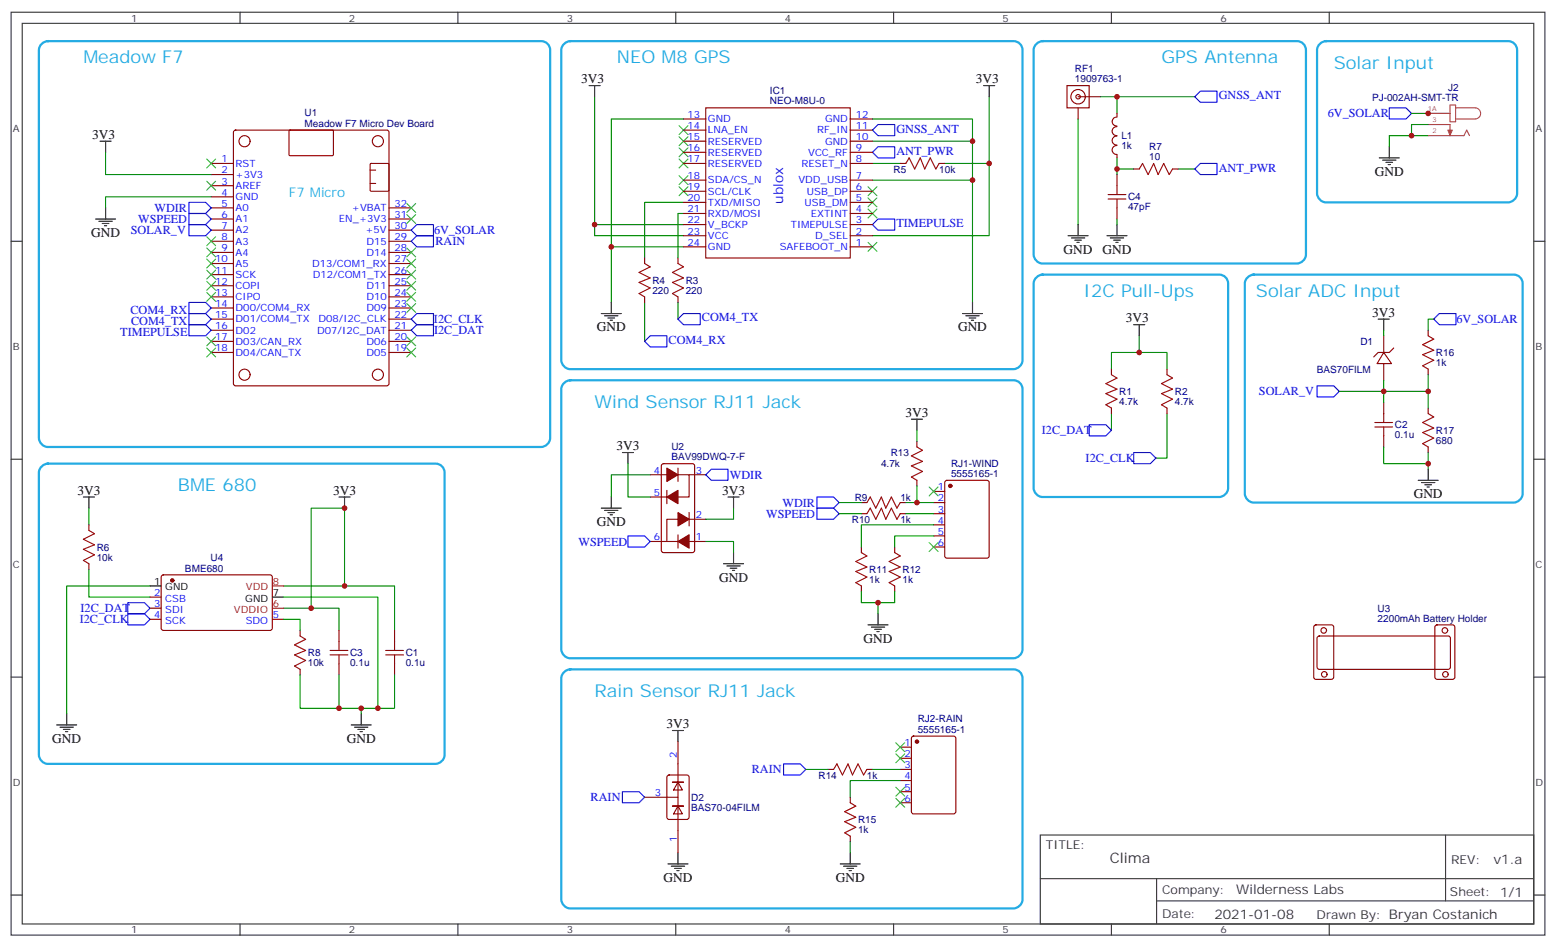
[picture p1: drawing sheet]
<svg xmlns="http://www.w3.org/2000/svg" width="494mm" height="300mm" viewBox="0 0 494 300" stroke-linecap="round" stroke-linejoin="round" font-family="sans-serif">
<g fill="none" stroke="#333" stroke-width=".35">
<path d="M3.5 3.9h486.9v292.8h-486.9zM7.1 7.4h479.7v285.8h-479.7zM76.2 3.9v3.5M145.3 3.9v3.5M214.5 3.9v3.5M283.6 3.9v3.5M352.8 3.9v3.5M421.9 3.9v3.5M3.5 76.6h3.6M486.8 76.6h3.6M3.5 145.7h3.6M486.8 145.7h3.6"/>
<path d="M3.5 214.8h3.6M486.8 214.8h3.6M330.2 264.9h156.6v28.3h-156.6zM330.2 278.8h156.5M367.1 278.8v14.1M458.8 265v20.8M3.5 284h3.6M76.2 293.2v3.5M145.3 293.2v3.5M214.5 293.2v3.5M283.6 293.2v3.5M352.8 293.2v3.5"/>
<path d="M367.1 285.8h119.6M421.9 293.2v3.5M486.8 284h3.6"/>
</g>
<g fill="none" stroke="#870000" stroke-width=".35">
<path d="M217 37.7h7M224 34.2h45.9v47.6h-45.9zM269.9 37.7h7M338.7 27.2h7v7h-7zM342.2 34.2v3.5M342.2 30.7h7M354.5 37.2a1.41 1.41 0 0 0-1.5 1.4 1.41 1.41 0 0 0 1.5 1.4M354.5 36v1M67 51.9h7.1M67 58.9h7.1M67 55.4h7.1M74.3 41.5l.5-.2h48l.6 .4 .1 80-.5 .7h-48.2l-.7-.4v-80z"/>
<path d="M91.8 41.4l.3-.1h13.6l.1 .3v7.6l-.3 .2-13.6-.1-.2-.3zM117.5 58.2h1.7M117.5 54h1.7M117.5 52l.3-.1h5.3l.3 .1 .1 8.3-.2 .3-5.5 .1-.3-.2zM217 51.9h7M217 57.2h7M217 48.3h7M217 44.8h7M217 41.3h7M269.9 51.9h7M269.9 57.2h7M269.9 48.3h7"/>
<path d="M269.9 44.8h7M269.9 41.3h7M285.8 51.9h1.7M298.1 51.9h1.8M354.5 43.2a1.41 1.41 0 0 0-1.5 1.4 1.41 1.41 0 0 0 1.5 1.4M354.5 40.2a1.41 1.41 0 0 0-1.5 1.4 1.41 1.41 0 0 0 1.5 1.4M354.5 46.2a1.41 1.41 0 0 0-1.5 1.4 1.41 1.41 0 0 0 1.5 1.4M354.5 49v1.1M354.5 55.4v3.5M359.8 53.6h1.8M372.2 53.6h1.7M67 76.6h7.1"/>
<path d="M67 73h7.1M67 69.5h7.1M67 66h7.1M67 62.4h7.1M123.5 76.6h7M123.5 73h7M123.5 69.5h7M123.5 66h7M217 78.3h7M217 74.8h7M217 71.3h7M217 67.7h7"/>
<path d="M217 64.2h7M217 60.7h7M269.9 78.3h7M269.9 74.8h7M269.9 71.3h7M269.9 67.7h7M269.9 64.2h7M269.9 60.7h7M354.5 66v3.5M67 97.7h7.1M67 94.2h7.1M67 90.7h7.1"/>
<path d="M67 87.1h7.1M67 83.6h7.1M67 80.1h7.1M123.5 97.7h7M123.5 94.2h7M123.5 90.7h7M123.5 87.1h7M123.5 83.6h7M123.5 80.1h7M204.6 81.8v1.8M204.6 94.2v1.8M215.2 81.8v1.8"/>
<path d="M215.2 94.2v1.8M67 111.8h7.1M67 108.3h7.1M67 104.8h7.1M67 101.2h7.1M123.5 111.8h7M123.5 108.3h7M123.5 104.8h7M123.5 101.2h7M352.8 117.1v1.8M370.4 117.1v1.8M439.2 111.8l2.5 3.6h-4.6z"/>
<path d="M439.2 106.5v5.3M439.2 115.4v5.3M442.4 110.4l-1.4 1.4h-3.6l-1.4 1.4M453.3 104.8v1.7M453.3 117.1v1.8M352.8 129.5v1.7M370.4 129.5v1.7M439.2 127.7v3.5M439.2 138.3v3.5M453.3 129.5v1.7M206.4 150.6h5.3M206.4 157.7h5.3"/>
<path d="M210.1 147.3l.5-.2h9.2l.6 .4 .1 27.1-.5 .7h-9.4l-.6-.4-.1-27.1zM211.7 155.6v4.2M215.2 150.6h3.5v7.1h-3.5M215.2 148.5v4.3M218.7 150.6h5.3M273.4 159.5h1.8M285.8 159.5h1.7M291 140.1v1.7M291 152.4v1.8M296.3 155.9h3.6M296.3 159.5h3.6M300.1 152.6l.5-.2h12.7l.6 .4 .1 23.6-.5 .6-12.9 .1-.7-.5v-23.5z"/>
<path d="M453.3 141.8v1.8M28.2 166.5v1.8M28.2 178.9v1.7M206.4 171.8h5.3M215.2 164.7h-3.5v7.1h3.5M215.2 169.7v4.2M218.7 164.7h5.3M218.7 162.6v4.3M218.7 171.8h5.3M273.4 163h1.8M273.4 173.6v1.7M284 173.6v1.7"/>
<path d="M285.8 163h1.7M296.3 163h3.6M296.3 166.5h3.6M296.3 170h3.6M296.3 173.6h3.6M47.6 196.5h3.6M47.6 193h3.6M47.6 189.4h3.6M51.4 182.6l.5-.2h34.1l.4 .7v16.5l-.7 .4h-34.1l-.4-.7v-16.2zM86.4 196.5h3.6M273.4 185.9v1.8M284 185.9v1.8"/>
<path d="M417.2 198.5l.5-.2h4.9l.7 .4v16.1l-.4 .7h-5.2l-.7-.4v-16.1zM455.7 198.5l.4-.2h5l.6 .4 .1 16.1-.5 .7h-5.2l-.6-.4-.1-16.1zM95.2 200v1.8M95.2 212.4v1.7M107.6 200v3.6M107.6 210.6v3.5M125.2 200v3.6M125.2 210.6v3.5M418.3 202l.4-.2h41.2l.5 .7v9.2l-.3 .5-.4 .2h-41l-.5-.3-.2-.4v-9.2zM215.2 235.3v17.6M285.8 237.1h3.5M289.5 233.7l.5-.2h12.7l.6 .5 .1 23.5-.5 .7h-12.9l-.7-.4v-23.6z"/>
<path d="M204.6 252.9h10.6v17.7M211.9 246.1l.5-.2h5.6l.7 .4v13l-.4 .6-5.9 .1-.7-.5v-12.9zM213.4 255.8h3.6zM213.4 248.2h3.6zM215.2 255.8l1.4 2.4h-2.8zM215.2 248.2l1.4 2.4h-2.8zM262.8 244.1h1.8M269.9 252.9v1.8M275.2 244.1h1.7M285.8 240.6h3.5M285.8 244.1h3.5M285.8 247.7h3.5"/>
<path d="M285.8 251.2h3.5M285.8 254.7h3.5M269.9 265.3v1.8"/>
<circle cx="342.2" cy="30.7" r="2.29"/>
<circle cx="342.2" cy="30.7" r=".71"/>
<circle cx="77.6" cy="44.8" r="1.76"/>
<circle cx="119.9" cy="44.8" r="1.76"/>
<circle cx="77.6" cy="118.9" r="1.76"/>
<circle cx="119.9" cy="118.9" r="1.76"/>
<circle cx="420.2" cy="200" r=".88"/>
<circle cx="420.3" cy="214" r=".88"/>
<circle cx="458.6" cy="200" r=".88"/>
<circle cx="458.8" cy="214" r=".88"/>
</g>
<g fill="#870000" stroke="#870000" stroke-width=".35">
<path d="M215.2 162.6l3.5 2.1-3.5 2.2z"/>
<path d="M215.2 171.8l3.5-2.1v4.2z"/>
<path d="M211.7 148.5l3.5 2.1-3.5 2.2z"/>
<path d="M211.7 157.7l3.5-2.1v4.2z"/>
<circle cx="301.6" cy="154.2" r=".53"/>
<circle cx="54.7" cy="184.2" r=".53"/>
<circle cx="291" cy="235.3" r=".53"/>
</g>
<g fill="none" stroke="#008700" stroke-width=".35">
<path d="M188.7 30.7v44.1h28.3M217 37.7h-23v58.3M276.9 37.7h31.8v7.1M314 30.7v44.1h-37.1M342.2 37.7v33.6M349.2 30.7h30M354.5 30.7v5.3M448 36h5.3M453.3 39.5h-5.3v3.5M33.5 48.3v7.1h33.5M276.9 44.8h31.8v51.2M276.9 57.2h31.8"/>
<path d="M276.9 51.9h8.9M299.9 51.9h14.1M354.5 53.6h5.3M354.5 50.1v5.3M373.9 53.6h5.3M453.3 43h-12.3v3.6M67 62.4h-33.5v3.6M188.7 71.3h28.3M194 78.3h23M217 64.2h-12.4v17.6M217 67.7h-1.8v14.1M354.5 69.5v1.8"/>
<path d="M204.6 96v12.3M215.2 96v5.2M361.6 111.8h8.8v5.3M361.6 106.5v5.3h-8.8v5.3M439.2 104.8v1.7M453.3 118.9v10.6M455.1 101.2h-1.8v3.6M291 136.5v3.6M352.8 131.2v5.3M370.4 131.2v14.1h-3.5M425.1 124.2h28.2M439.2 120.7v7"/>
<path d="M199.3 147.1v10.6h7.1M206.4 150.6h-12.4v7.1M266.3 159.5h7.1M287.5 159.5h8.8M291 154.2v5.3M439.2 141.8v5.3h14.1M453.3 143.6v5.3M28.2 161.2v5.3M224 171.8h8.8v3.5M232.8 161.2v3.5h-8.8M266.3 163h7.1M287.5 163h8.8"/>
<path d="M296.3 170h-12.3v3.6M296.3 166.5h-22.9v7.1M28.2 180.6v8.8h19.4M47.6 185.9h-26.4v40.6M90 193h17.6v7M90 185.9h35.2v14.1M90 196.5h5.2v3.5M90 189.4h29.9v35.3M109.4 185.9v-24.7h-10.6v31.8M273.4 187.7v3.5h5.3v3.5M284 187.7v3.5h-5.3M95.2 214.1v10.6h19.5v1.8"/>
<path d="M107.6 214.1v10.6M125.2 214.1v10.6h-10.5M255.8 244.1h7M276.9 244.1h8.9M285.8 247.7h-15.9v5.2M269.9 267.1v3.5"/>
</g>
<g fill="none" stroke="#000" stroke-width=".35">
<path d="M187 27.2h3.5M188.7 27.2v3.5M312.2 27.2h3.5M314 27.2v3.5M31.7 44.8h3.6M33.5 44.8v3.5M437.8 50.1h6.3M438.9 50.8h4.2M439.9 51.5h2.1M440.6 52.2h.7M441 46.6v3.5M30.3 69.5h6.4"/>
<path d="M31.4 70.2h4.2M32.5 70.9h2.1M33.2 71.6h.7M33.5 66v3.5M339 74.8h6.4M340.1 75.5h4.2M341.1 76.2h2.2M341.8 76.9h.7M342.2 71.3v3.5M351.4 74.8h6.3M352.4 75.5h4.3M353.5 76.2h2.1"/>
<path d="M354.2 76.9h.7M354.5 71.3v3.5M190.9 99.5h6.3M194 96v3.5M305.5 99.5h6.4M308.7 96v3.5M191.9 100.2h4.2M193 100.9h2.1M193.7 101.6h.7M306.6 100.2h4.2M307.6 100.9h2.1M308.3 101.6h.7"/>
<path d="M359.8 103h3.6M361.6 103v3.5M437.4 101.2h3.6M439.2 101.2v3.6M289.3 133h3.5M291 133v3.5M26.5 157.7h3.5M28.2 157.7v3.5M107.6 157.7h3.5M109.4 157.7v3.5M194 157.7v3.5M197.6 143.6h3.5"/>
<path d="M199.3 143.6v3.5M231.1 157.7h3.5M232.8 157.7v3.5M450.1 152.4h6.4M451.2 153.1h4.2M452.3 153.8h2.1M453 154.5h.7M453.3 148.9v3.5M190.9 161.2h6.3M191.9 161.9h4.2M193 162.6h2.1M193.7 163.3h.7"/>
<path d="M229.7 178.9h6.3M230.7 179.6h4.2M232.8 175.3v3.6M47.6 185.9h3.6M86.4 189.4h3.6M231.8 180.3h2.1M232.5 181h.7M275.5 198.3h6.4M276.6 199h4.2M277.6 199.7h2.2M278.7 194.7v3.6M278.3 200.4h.7"/>
<path d="M18 230h6.3M19 230.7h4.3M20.1 231.4h2.1M20.8 232.1h.7M21.2 226.5v3.5M111.5 230h6.3M112.5 230.7h4.3M113.6 231.4h2.1M114.3 232.1h.7M114.7 226.5v3.5M213.4 231.8h3.6M215.2 231.8v3.5"/>
<path d="M212 274.1h6.4M213.1 274.8h4.2M214.1 275.5h2.2M214.8 276.2h.7M215.2 270.6v3.5M266.7 274.1h6.3M267.8 274.8h4.2M268.8 275.5h2.1M269.5 276.2h.7M269.9 270.6v3.5"/>
</g>
<g fill="none" stroke="#00f" stroke-width=".35">
<path d="M278.7 39.5h5.3v3.5h-5.3l-1.8-1.7zM379.2 30.7l1.8-1.8h5.3v3.6h-5.3zM441 34.2h5.3l1.7 1.8-1.7 1.7h-5.3zM276.9 48.3l1.8-1.7h5.3v3.5h-5.3zM381 51.9h5.3v3.5h-5.3l-1.8-1.8zM60 64.2h5.3l1.7 1.8-1.7 1.7h-5.3zM60 67.7h5.3l1.7 1.8-1.7 1.8h-5.3zM60 71.3h5.3l1.7 1.7-1.7 1.8h-5.3zM130.5 73l1.8-1.7h5.3v3.5h-5.3zM130.5 76.6l1.8-1.8h5.3v3.5h-5.3zM278.7 69.5h5.3v3.5h-5.3l-1.8-1.7zM60 99.5h5.3l1.7 1.7-1.7 1.8h-5.3z"/>
<path d="M60 96h5.3l1.7 1.7-1.7 1.8h-5.3zM60 103h5.3l1.7 1.8-1.7 1.7h-5.3zM130.5 104.8l1.8-1.8h5.3v3.5h-5.3zM130.5 101.2l1.8-1.7h5.3v3.5h-5.3zM204.6 108.3l1.8-1.8h5.3v3.6h-5.3zM215.2 101.2l1.8-1.7h5.2v3.5h-5.2zM455.1 101.2l1.7-1.7h5.3v3.5h-5.3zM345.7 134.8h5.3l1.8 1.7-1.8 1.8h-5.3zM418 122.4h5.3l1.8 1.8-1.8 1.7h-5.3zM224 150.6l1.8-1.7h5.3v3.5h-5.3zM259.3 157.7h5.3l1.7 1.8-1.7 1.7h-5.3zM359.8 143.6h5.3l1.8 1.7-1.8 1.8h-5.3z"/>
<path d="M199.3 170h5.3l1.8 1.8-1.8 1.8h-5.3zM259.3 161.2h5.3l1.7 1.8-1.7 1.7h-5.3zM40.6 194.7h5.3l1.7 1.8-1.7 1.8h-5.3zM40.6 191.2h5.3l1.7 1.8-1.7 1.7h-5.3zM197.6 251.2h5.2l1.8 1.7-1.8 1.8h-5.2zM248.7 242.4h5.3l1.8 1.7-1.8 1.8h-5.3z"/>
</g>
<path d="M13.1 14.1a2.99 2.99 0 0 1 2.1-1h156.6a2.82 2.82 0 0 1 2.8 2.8v123.1a3 3 0 0 1-2.8 2.8h-156.6a3 3 0 0 1-2.9-2.8v-123.1l.1-.7zM178.9 14.1a2.99 2.99 0 0 1 2.1-1h140.7a2.82 2.82 0 0 1 2.9 2.8v98.4a3 3 0 0 1-2.9 2.8h-140.7a3 3 0 0 1-2.8-2.8v-98.4v-.7zM328.8 14.1a2.99 2.99 0 0 1 2.1-1h80.8a2.82 2.82 0 0 1 2.8 2.8v64.9a3 3 0 0 1-2.8 2.8h-80.8a3 3 0 0 1-2.8-2.8v-64.9l.1-.7zM418.8 14.1a2.99 2.99 0 0 1 2.1-1h57.8a2.82 2.82 0 0 1 2.8 2.8v45.5a3 3 0 0 1-2.8 2.8h-57.8a3 3 0 0 1-2.9-2.8v-45.5l.1-.7zM328.8 88.2a2.99 2.99 0 0 1 2.1-1.1h56.1a2.82 2.82 0 0 1 2.8 2.9v64.9a3 3 0 0 1-2.8 2.8h-56.1a3 3 0 0 1-2.8-2.8v-64.9l.1-.7zM395.8 88.2a2.99 2.99 0 0 1 2.1-1.1h82.6a2.82 2.82 0 0 1 2.8 2.9v66.6a3 3 0 0 1-2.8 2.9h-82.6a3 3 0 0 1-2.8-2.9v-66.6l.1-.7zM178.9 121.7a2.99 2.99 0 0 1 2.1-1h140.7a2.82 2.82 0 0 1 2.9 2.8v82.5a3 3 0 0 1-2.9 2.8h-140.7a3 3 0 0 1-2.8-2.8v-82.5v-.7zM13.1 148.2a2.99 2.99 0 0 1 2.1-1.1h123.1a2.82 2.82 0 0 1 2.8 2.8v89.6a3 3 0 0 1-2.8 2.9h-123.1a3 3 0 0 1-2.9-2.9v-89.6l.1-.6zM178.9 213.4a2.99 2.99 0 0 1 2.1-1h140.7a2.82 2.82 0 0 1 2.9 2.8v70.2a3 3 0 0 1-2.9 2.8h-140.7a3 3 0 0 1-2.8-2.8v-70.2v-.7z" fill="none" stroke="#24abe3" stroke-width=".71"/>
<path d="M86.4 185.9h3.6M86.4 193h3.6" fill="none" stroke="#f00" stroke-width=".35"/>
<g fill="none" stroke="#3c3" stroke-width=".35">
<path d="M215.5 39.9l2.9 2.8M218.4 39.9l-2.9 2.8M65.6 50.4l2.8 2.9M65.6 57.5l2.8 2.8M68.4 50.4l-2.8 2.9M68.4 57.5l-2.8 2.8M215.5 59.3l2.9 2.8M215.5 55.7l2.9 2.9M215.5 50.4l2.9 2.9M215.5 46.9l2.9 2.8M215.5 43.4l2.9 2.8M218.4 59.3l-2.9 2.8"/>
<path d="M218.4 55.7l-2.9 2.9M218.4 50.4l-2.9 2.9M218.4 46.9l-2.9 2.8M218.4 43.4l-2.9 2.8M275.5 59.3l2.8 2.8M278.3 59.3l-2.8 2.8M65.6 75.1l2.8 2.9M65.6 78.7l2.8 2.8M68.4 75.1l-2.8 2.9M68.4 78.7l-2.8 2.8M129.1 64.6l2.8 2.8M129.1 68.1l2.8 2.8"/>
<path d="M129.1 78.7l2.8 2.8M131.9 64.6l-2.8 2.8M131.9 68.1l-2.8 2.8M131.9 78.7l-2.8 2.8M275.5 62.8l2.8 2.8M275.5 66.3l2.8 2.8M275.5 76.9l2.8 2.8M278.3 62.8l-2.8 2.8M278.3 66.3l-2.8 2.8M278.3 76.9l-2.8 2.8M65.6 82.2l2.8 2.8M65.6 85.7l2.8 2.8"/>
<path d="M65.6 89.3l2.8 2.8M65.6 92.8l2.8 2.8M68.4 82.2l-2.8 2.8M68.4 85.7l-2.8 2.8M68.4 89.3l-2.8 2.8M68.4 92.8l-2.8 2.8M129.1 96.3l2.8 2.8M129.1 92.8l2.8 2.8M129.1 89.3l2.8 2.8M129.1 85.7l2.8 2.8M129.1 82.2l2.8 2.8M131.9 96.3l-2.8 2.8"/>
<path d="M131.9 92.8l-2.8 2.8M131.9 89.3l-2.8 2.8M131.9 85.7l-2.8 2.8M131.9 82.2l-2.8 2.8M65.6 106.9l2.8 2.8M65.6 110.4l2.8 2.8M68.4 106.9l-2.8 2.8M68.4 110.4l-2.8 2.8M129.1 110.4l2.8 2.8M129.1 106.9l2.8 2.8M131.9 110.4l-2.8 2.8M131.9 106.9l-2.8 2.8"/>
<path d="M294.9 154.5l2.8 2.8M297.7 154.5l-2.8 2.8M294.9 172.2l2.8 2.8M297.7 172.2l-2.8 2.8M284.3 235.7l2.9 2.8M284.3 239.2l2.9 2.8M287.2 235.7l-2.9 2.8M287.2 239.2l-2.9 2.8M284.3 253.3l2.9 2.8M284.3 249.8l2.9 2.8M287.2 253.3l-2.9 2.8M287.2 249.8l-2.9 2.8"/>
</g>
<g fill="none" stroke="#a10000" stroke-width=".35">
<path d="M287.5 51.9l1.1-1.8 1.7 3.5 1.8-3.5 1.4 3.5 1.8-3.5 1.7 3.5 1.1-1.7M354.5 58.9v2.8M361.6 53.6l1.1-1.7 1.7 3.5 1.8-3.5 1.4 3.5 1.8-3.5 1.7 3.5 1.1-1.8M351.7 63.1h5.7M351.7 61.7h5.7M354.5 63.1v2.9M204.6 83.6l1.8 1.1-3.6 1.7 3.6 1.8-3.6 1.4 3.6 1.8-3.6 1.7 1.8 1.1M215.2 83.6l1.8 1.1-3.6 1.7 3.6 1.8-3.6 1.4 3.6 1.8-3.6 1.7 1.8 1.1M352.8 118.9l1.7 1-3.5 1.8 3.5 1.8-3.5 1.4 3.5 1.7-3.5 1.8 1.8 1.1M370.4 118.9l1.8 1-3.5 1.8 3.5 1.8-3.5 1.4 3.5 1.7-3.5 1.8 1.7 1.1M453.3 106.5l1.8 1.1-3.5 1.8 3.5 1.7-3.5 1.4 3.5 1.8-3.5 1.8 1.7 1M436.4 135.5h5.6"/>
<path d="M436.4 134.1h5.6M439.2 131.2v2.9M439.2 135.5v2.8M453.3 131.2l1.8 1.1-3.5 1.8 3.5 1.7-3.5 1.4 3.5 1.8-3.5 1.8 1.7 1M275.2 159.5l1-1.8 1.8 3.5 1.8-3.5 1.4 3.5 1.7-3.5 1.8 3.5 1.1-1.7M291 141.8l1.8 1.1-3.5 1.7 3.5 1.8-3.5 1.4 3.5 1.8-3.5 1.7 1.7 1.1M28.2 168.3l1.8 1-3.5 1.8 3.5 1.8-3.5 1.4 3.5 1.7-3.5 1.8 1.7 1.1M273.4 175.3l1.8 1.1-3.6 1.8 3.6 1.7-3.6 1.4 3.6 1.8-3.6 1.8 1.8 1M275.2 163l1-1.8 1.8 3.5 1.8-3.5 1.4 3.5 1.7-3.5 1.8 3.5 1.1-1.7M284 175.3l1.8 1.1-3.6 1.8 3.6 1.7-3.6 1.4 3.6 1.8-3.6 1.8 1.8 1M95.2 201.8l1.8 1-3.5 1.8 3.5 1.8-3.5 1.4 3.5 1.8-3.5 1.7 1.7 1.1M104.8 207.8h5.6"/>
<path d="M104.8 206.4h5.6M107.6 203.6v2.8M107.6 207.8v2.8M122.4 207.8h5.7M122.4 206.4h5.7M125.2 203.6v2.8M125.2 207.8v2.8M264.6 244.1l1-1.7 1.8 3.5 1.8-3.5 1.4 3.5 1.7-3.5 1.8 3.5 1.1-1.8M269.9 254.7l1.7 1.1-3.5 1.7 3.5 1.8-3.5 1.4 3.5 1.8-3.5 1.7 1.8 1.1"/>
</g>
<path d="M453.3 39.5h7v3.5M453.3 36h7M460.3 33.3h1.7v5.3h-1.7zM462 34.2h6.2a1.76 1.76 0 0 1 1.8 1.8 1.76 1.76 0 0 1-1.8 1.7h-6.2M453.3 43h11.4l.9-1.7 .8 1.7" fill="none" stroke="#a64a4a" stroke-width=".35"/>
<path d="M459.6 41.3h1.4l-.7 1.7z" fill="#a64a4a" stroke="#a64a4a" stroke-width=".32"/>
<g fill="#c00">
<circle cx="361.6" cy="111.8" r=".88"/>
<circle cx="109.4" cy="185.9" r=".88"/>
<circle cx="109.4" cy="161.2" r=".88"/>
<circle cx="98.8" cy="193" r=".88"/>
<circle cx="188.7" cy="71.3" r=".88"/>
<circle cx="308.7" cy="57.1" r=".88"/>
<circle cx="314" cy="51.9" r=".88"/>
<circle cx="308.7" cy="44.8" r=".88"/>
<circle cx="194" cy="78.3" r=".88"/>
<circle cx="354.5" cy="53.6" r=".88"/>
<circle cx="354.5" cy="30.7" r=".88"/>
<circle cx="107.6" cy="224.7" r=".88"/>
<circle cx="114.7" cy="224.7" r=".88"/>
<circle cx="119.9" cy="224.7" r=".88"/>
<circle cx="278.7" cy="191.2" r=".88"/>
<circle cx="291" cy="159.5" r=".88"/>
<circle cx="453.3" cy="124.2" r=".88"/>
<circle cx="439.2" cy="124.2" r=".88"/>
<circle cx="453.3" cy="147.1" r=".88"/>
<circle cx="453.3" cy="36" r=".88"/>
<circle cx="448" cy="43" r=".88"/>
</g>
<g font-size="5.6" fill="#23abe3">
<text x="26.5" y="20.1">Meadow F7</text>
<text x="195.8" y="20.1">NEO M8 GPS</text>
<text x="368.7" y="20.1">GPS Antenna</text>
<text x="423.3" y="21.9">Solar Input</text>
<text x="344" y="94.2">I2C Pull-Ups</text>
<text x="398.6" y="94.2">Solar ADC Input</text>
<text x="188.7" y="129.5">Wind Sensor RJ11 Jack</text>
<text x="56.4" y="155.9">BME 680</text>
<text x="188.7" y="221.2">Rain Sensor RJ11 Jack</text>
</g>
<text font-size="4.6" fill="#333" x="352.3" y="274">Clima</text>
<g font-size="4.2">
<text x="184.5" y="26.5">3V3</text>
<text x="309.7" y="26.5">3V3</text>
<text x="29.3" y="44.1">3V3</text>
<text x="436.4" y="55.7">GND</text>
<text x="28.9" y="75.1">GND</text>
<text x="337.6" y="80.4">GND</text>
<text x="350" y="80.4">GND</text>
<text x="435.6" y="100.5">3V3</text>
<text x="189.4" y="105.1">GND</text>
<text x="304.1" y="105.1">GND</text>
<text x="357.4" y="102.3">3V3</text>
<text x="287.4" y="132.3">3V3</text>
<text x="195.7" y="142.9">3V3</text>
<text x="24.6" y="157">3V3</text>
<text x="105.7" y="157">3V3</text>
<text x="229.2" y="157">3V3</text>
<text x="448.7" y="158">GND</text>
<text x="189.4" y="166.9">GND</text>
<text x="228.2" y="184.5">GND</text>
<text x="274.1" y="203.9">GND</text>
<text x="211.5" y="231.1">3V3</text>
<text x="16.6" y="235.7">GND</text>
<text x="110.1" y="235.7">GND</text>
<text x="210.6" y="279.8">GND</text>
<text x="265.3" y="279.8">GND</text>
</g>
<text font-size="4.2" fill="#23abe3" x="91.7" y="62.4">F7 Micro</text>
<text font-size="4.2" fill="#00f" x="248.6" y="64.7" transform="rotate(-90 248.6 64.7)">ublox</text>
<g font-size="4.2" fill="#333">
<text x="474" y="274.2">v1.a</text>
<text x="392.4" y="283.8">Wilderness Labs</text>
<text x="385.5" y="291.6">2021-01-08</text>
</g>
<g font-size="3.9" fill="#00f">
<text x="386.8" y="31.5">GNSS_ANT</text>
<text x="421.4" y="37.2">6V_SOLAR</text>
<text x="284.5" y="42.1">GNSS_ANT</text>
<text x="284.5" y="49.1">ANT_PWR</text>
<text x="386.8" y="54.4">ANT_PWR</text>
<text x="43.9" y="70.8">WSPEED</text>
<text x="49" y="67.3">WDIR</text>
<text x="41.5" y="74.3">SOLAR_V</text>
<text x="137.8" y="74.3">6V_SOLAR</text>
<text x="138.2" y="77.8">RAIN</text>
<text x="284.5" y="72.1">TIMEPULSE</text>
<text x="41.4" y="99.5">COM4_RX</text>
<text x="222.8" y="102">COM4_TX</text>
<text x="38.2" y="106.5">TIMEPULSE</text>
<text x="41.6" y="103">COM4_TX</text>
<text x="137.7" y="102.4">I2C_CLK</text>
<text x="137.8" y="106">I2C_DAT</text>
<text x="462.3" y="102.5">6V_SOLAR</text>
<text x="212.2" y="109">COM4_RX</text>
<text x="399.6" y="125.4">SOLAR_V</text>
<text x="330.7" y="137.8">I2C_DAT</text>
<text x="344.6" y="146.7">I2C_CLK</text>
<text x="231.7" y="151.8">WDIR</text>
<text x="248.4" y="160.7">WDIR</text>
<text x="243.2" y="164.3">WSPEED</text>
<text x="183.6" y="173.1">WSPEED</text>
<text x="25.3" y="197.8">I2C_CLK</text>
<text x="25.6" y="194.3">I2C_DAT</text>
<text x="238.6" y="245.4">RAIN</text>
<text x="187.5" y="254.2">RAIN</text>
</g>
<g font-size="3.9" fill="#333">
<text x="332" y="269.5">TITLE:</text>
<text x="460.6" y="274.2">REV:</text>
<text x="368.9" y="283.7">Company:</text>
<text x="460.2" y="284.3">Sheet: 1/1</text>
<text x="368.9" y="291.4">Date:</text>
<text x="417.9" y="291.5">Drawn By: Bryan Costanich</text>
</g>
<g font-size="3.2" fill="#333">
<text x="41.6" y="6.9">1</text>
<text x="110.8" y="6.9">2</text>
<text x="179.9" y="6.9">3</text>
<text x="249.1" y="6.9">4</text>
<text x="318.2" y="6.9">5</text>
<text x="387.3" y="6.9">6</text>
<text x="4.1" y="42">A</text>
<text x="487.4" y="42">A</text>
<text x="4.1" y="111.1">B</text>
<text x="487.4" y="111.1">B</text>
<text x="4.1" y="180.3">C</text>
<text x="487.4" y="180.3">C</text>
<text x="4.1" y="249.4">D</text>
<text x="487.4" y="249.4">D</text>
<text x="41.6" y="296.2">1</text>
<text x="110.8" y="296.2">2</text>
<text x="179.9" y="296.2">3</text>
<text x="249.1" y="296.2">4</text>
<text x="318.2" y="296.2">5</text>
<text x="387.3" y="296.2">6</text>
</g>
<g font-size="3.2" fill="#000080">
<text x="341.2" y="22.9">RF1</text>
<text x="244.4" y="29.8">IC1</text>
<text x="341.2" y="26.1">1909763-1</text>
<text x="459.7" y="28.9">J2</text>
<text x="244.4" y="33">NEO-M8U-0</text>
<text x="435.5" y="32.1">PJ-002AH-SMT-TR</text>
<text x="96.7" y="40.2">Meadow F7 Micro Dev Board</text>
<text x="96.7" y="37">U1</text>
<text x="356" y="47.3">1k</text>
<text x="356" y="44.2">L1</text>
<text x="364.8" y="47.6">R7</text>
<text x="364.8" y="50.8">10</text>
<text x="283.6" y="54.8">R5</text>
<text x="298.1" y="54.8">10k</text>
<text x="358.1" y="63.6">C4</text>
<text x="358.1" y="66.8">47pF</text>
<text x="207.1" y="93.2">220</text>
<text x="207.1" y="90">R4</text>
<text x="217.7" y="93.2">220</text>
<text x="217.7" y="90">R3</text>
<text x="431.8" y="109.4">D1</text>
<text x="455.8" y="113">R16</text>
<text x="418" y="118.3">BAS70FILM</text>
<text x="455.8" y="116.1">1k</text>
<text x="355.3" y="125.3">R1</text>
<text x="372.9" y="125.3">R2</text>
<text x="355.2" y="128.5">4.7k</text>
<text x="372.9" y="128.5">4.7k</text>
<text x="442.7" y="135.9">C2</text>
<text x="455.8" y="137.6">R17</text>
<text x="213.1" y="142.9">U2</text>
<text x="442.7" y="139.1">0.1u</text>
<text x="455.8" y="140.8">680</text>
<text x="213.1" y="146.1">BAV99DWQ-7-F</text>
<text x="279.6" y="148.3">4.7k</text>
<text x="282.7" y="144.7">R13</text>
<text x="301.9" y="148.1">RJ1-WIND</text>
<text x="301.9" y="151.3">5555165-1</text>
<text x="271.3" y="158.8">R9</text>
<text x="285.8" y="158.8">1k</text>
<text x="270.4" y="165.9">R10</text>
<text x="285.8" y="165.9">1k</text>
<text x="30.7" y="177.9">10k</text>
<text x="30.7" y="174.7">R6</text>
<text x="66.8" y="178.1">U4</text>
<text x="58.7" y="181.3">BME680</text>
<text x="275.9" y="184.9">1k</text>
<text x="275.9" y="181.8">R11</text>
<text x="286.5" y="184.9">1k</text>
<text x="286.5" y="181.8">R12</text>
<text x="437.3" y="197.2">2200mAh Battery Holder</text>
<text x="437.3" y="194.1">U3</text>
<text x="97.7" y="208.2">R8</text>
<text x="111.1" y="208.2">C3</text>
<text x="128.8" y="208.2">C1</text>
<text x="97.7" y="211.4">10k</text>
<text x="111.1" y="211.4">0.1u</text>
<text x="128.8" y="211.4">0.1u</text>
<text x="291.3" y="232.5">5555165-1</text>
<text x="291.3" y="229.2">RJ2-RAIN</text>
<text x="259.8" y="247">R14</text>
<text x="275.2" y="247">1k</text>
<text x="219.4" y="257.2">BAS70-04FILM</text>
<text x="219.4" y="254.1">D2</text>
<text x="272.3" y="261.1">R15</text>
<text x="272.3" y="264.3">1k</text>
</g>
<g font-size="3.2" fill="#00f">
<text x="218.2" y="37.4">13</text>
<text x="218.2" y="40.9">14</text>
<text x="224.7" y="38.8">GND</text>
<text x="261.9" y="38.8">GND</text>
<text x="271.6" y="40.9">11</text>
<text x="271.6" y="37.4">12</text>
<text x="218.2" y="44.4">15</text>
<text x="218.2" y="48">16</text>
<text x="224.7" y="42.3">LNA_EN</text>
<text x="224.7" y="45.9">RESERVED</text>
<text x="259.4" y="42.3">RF_IN</text>
<text x="261.9" y="45.9">GND</text>
<text x="271.6" y="48">9</text>
<text x="271.6" y="44.4">10</text>
<text x="70.3" y="51.5">1</text>
<text x="74.8" y="52.9">RST</text>
<text x="218.2" y="51.5">17</text>
<text x="224.7" y="49.4">RESERVED</text>
<text x="224.7" y="52.9">RESERVED</text>
<text x="254.4" y="52.9">RESET_N</text>
<text x="256.5" y="49.4">VCC_RF</text>
<text x="271.6" y="51.5">8</text>
<text x="70.3" y="58.6">3</text>
<text x="70.3" y="55">2</text>
<text x="74.8" y="60">AREF</text>
<text x="74.8" y="56.4">+3V3</text>
<text x="218.2" y="56.8">18</text>
<text x="224.7" y="58.2">SDA/CS_N</text>
<text x="253.4" y="58.2">VDD_USB</text>
<text x="271.6" y="56.8">7</text>
<text x="70.3" y="65.6">5</text>
<text x="70.3" y="62.1">4</text>
<text x="74.8" y="63.5">GND</text>
<text x="125.2" y="65.6">32</text>
<text x="218.2" y="60.3">19</text>
<text x="218.2" y="63.9">20</text>
<text x="224.7" y="61.7">SCL/CLK</text>
<text x="224.7" y="65.3">TXD/MISO</text>
<text x="255.4" y="65.3">USB_DM</text>
<text x="256.1" y="61.7">USB_DP</text>
<text x="271.6" y="63.9">5</text>
<text x="271.6" y="60.3">6</text>
<text x="70.3" y="69.1">6</text>
<text x="74.8" y="70.6">A1</text>
<text x="74.8" y="67">A0</text>
<text x="107.6" y="70.6">EN_+3V3</text>
<text x="111.7" y="67">+VBAT</text>
<text x="125.2" y="69.1">31</text>
<text x="218.2" y="67.4">21</text>
<text x="218.2" y="70.9">22</text>
<text x="224.7" y="68.8">RXD/MOSI</text>
<text x="257.4" y="68.8">EXTINT</text>
<text x="271.6" y="70.9">3</text>
<text x="271.6" y="67.4">4</text>
<text x="70.3" y="76.2">8</text>
<text x="70.3" y="72.7">7</text>
<text x="74.8" y="77.6">A3</text>
<text x="74.8" y="74.1">A2</text>
<text x="116" y="74.1">+5V</text>
<text x="116.3" y="77.6">D15</text>
<text x="125.2" y="76.2">29</text>
<text x="125.2" y="72.7">30</text>
<text x="218.2" y="74.4">23</text>
<text x="218.2" y="78">24</text>
<text x="224.7" y="72.3">V_BCKP</text>
<text x="224.7" y="75.8">VCC</text>
<text x="251" y="72.3">TIMEPULSE</text>
<text x="258.8" y="75.8">D_SEL</text>
<text x="271.6" y="78">1</text>
<text x="271.6" y="74.4">2</text>
<text x="68.3" y="83.3">10</text>
<text x="70.3" y="79.7">9</text>
<text x="74.8" y="81.1">A4</text>
<text x="116.3" y="81.1">D14</text>
<text x="125.2" y="83.3">27</text>
<text x="125.2" y="79.7">28</text>
<text x="224.7" y="79.4">GND</text>
<text x="247.5" y="79.4">SAFEBOOT_N</text>
<text x="68.3" y="86.8">11</text>
<text x="74.8" y="88.2">SCK</text>
<text x="74.8" y="84.7">A5</text>
<text x="99" y="84.7">D13/COM1_RX</text>
<text x="99.3" y="88.2">D12/COM1_TX</text>
<text x="125.2" y="86.8">26</text>
<text x="68.3" y="93.8">13</text>
<text x="68.3" y="90.3">12</text>
<text x="74.8" y="95.2">CIPO</text>
<text x="74.8" y="91.7">COPI</text>
<text x="116.3" y="95.2">D10</text>
<text x="116.3" y="91.7">D11</text>
<text x="125.2" y="93.8">24</text>
<text x="125.2" y="90.3">25</text>
<text x="68.3" y="100.9">15</text>
<text x="68.3" y="97.4">14</text>
<text x="74.8" y="98.8">D00/COM4_RX</text>
<text x="116.3" y="98.8">D09</text>
<text x="125.2" y="100.9">22</text>
<text x="125.2" y="97.4">23</text>
<text x="68.3" y="107.9">17</text>
<text x="68.3" y="104.4">16</text>
<text x="74.8" y="105.8">D02</text>
<text x="74.8" y="102.3">D01/COM4_TX</text>
<text x="100.7" y="105.8">D07/I2C_DAT</text>
<text x="101.1" y="102.3">D08/I2C_CLK</text>
<text x="125.2" y="107.9">20</text>
<text x="125.2" y="104.4">21</text>
<text x="68.3" y="111.5">18</text>
<text x="74.8" y="112.9">D04/CAN_TX</text>
<text x="74.8" y="109.4">D03/CAN_RX</text>
<text x="116.3" y="112.9">D05</text>
<text x="116.3" y="109.4">D06</text>
<text x="125.2" y="111.5">19</text>
<text x="207.5" y="150.3">4</text>
<text x="220.8" y="150.3">3</text>
<text x="297.7" y="155.6">1</text>
<text x="207.5" y="157.3">5</text>
<text x="297.7" y="159.1">2</text>
<text x="220.8" y="164.4">2</text>
<text x="297.7" y="162.6">3</text>
<text x="297.7" y="166.2">4</text>
<text x="207.5" y="171.4">6</text>
<text x="220.8" y="171.4">1</text>
<text x="297.7" y="169.7">5</text>
<text x="297.7" y="173.2">6</text>
<text x="49" y="189.1">2</text>
<text x="52.5" y="190.9">CSB</text>
<text x="49" y="196.1">4</text>
<text x="49" y="192.6">3</text>
<text x="52.5" y="197.9">SCK</text>
<text x="52.5" y="194.4">SDI</text>
<text x="78" y="197.9">SDO</text>
<text x="86.6" y="196.1">5</text>
<text x="287.1" y="236.7">1</text>
<text x="214.8" y="240.6" transform="rotate(-90 214.8 240.6)">2</text>
<text x="287.1" y="240.2">2</text>
<text x="287.1" y="243.8">3</text>
<text x="287.1" y="247.3">4</text>
<text x="287.1" y="250.8">5</text>
<text x="207.9" y="252.6">3</text>
<text x="287.1" y="254.4">6</text>
<text x="214.8" y="267.3" transform="rotate(-90 214.8 267.3)">1</text>
</g>
<g font-size="3.2">
<text x="49" y="185.6">1</text>
<text x="52.5" y="187.3">GND</text>
<text x="77.8" y="190.9">GND</text>
<text x="86.6" y="189.1">7</text>
</g>
<g font-size="3.2" fill="#f00">
<text x="86.6" y="185.6">8</text>
<text x="78.1" y="187.3">VDD</text>
<text x="74.2" y="194.4">VDDIO</text>
<text x="86.6" y="192.6">6</text>
</g>
<g font-size="2.1" fill="#a54b4b">
<text x="453.2" y="35.3">1A</text>
<text x="454.6" y="38.8">3</text>
<text x="454.6" y="42.3">2</text>
</g>
</svg>
